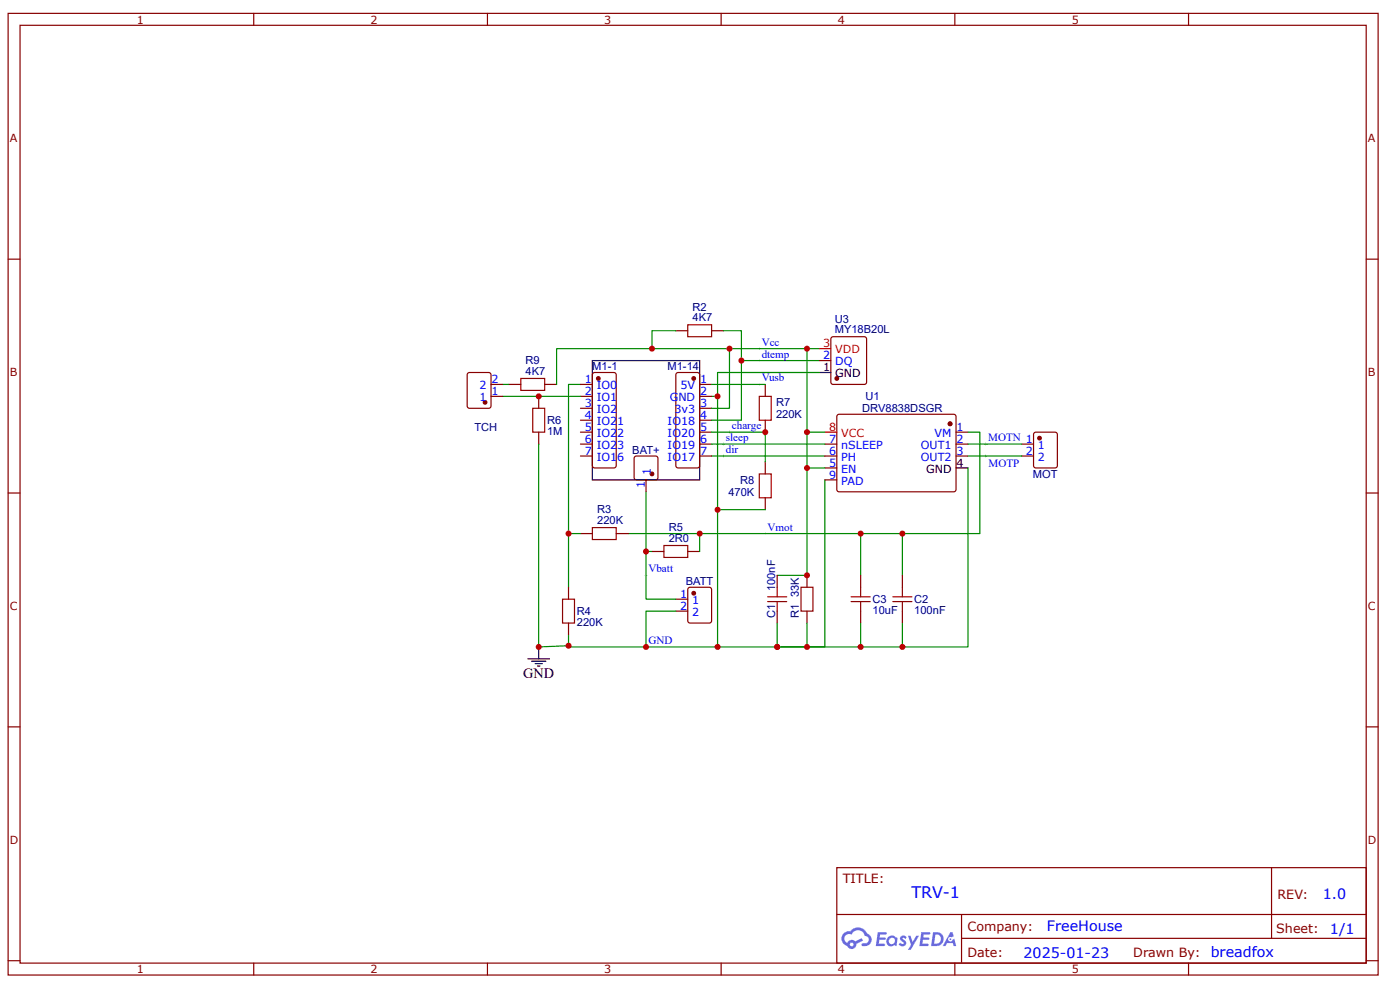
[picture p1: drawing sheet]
<svg xmlns="http://www.w3.org/2000/svg" width="297mm" height="210mm" viewBox="0 0 297 210" stroke-linecap="round" stroke-linejoin="round" font-family="sans-serif">
<g fill="none" stroke="#800" stroke-width=".25">
<path d="M1.7 2.8h290.7v203.9h-290.7zM4.3 5.4h285.5v198.8h-285.5zM53.8 2.8v2.6M103.4 2.8v2.6M153 2.8v2.6M202.6 2.8v2.6M252.1 2.8v2.6M1.7 54.9h2.6M289.8 54.9h2.6M1.7 104.5h2.6M289.8 104.5h2.6M1.7 154.1h2.6"/>
<path d="M289.8 154.1h2.6M177.5 184h112.3v20.2h-112.3zM177.6 193.9h112.1M204 198.9h85.7M204 193.9v10.1M269.8 184v14.9M1.7 203.7h2.6M53.8 204.2v2.5M103.4 204.2v2.5M153 204.2v2.5M202.6 204.2v2.5M252.1 204.2v2.5"/>
<path d="M289.8 203.7h2.6"/>
</g>
<g fill="#58f">
<path d="M191.1 198.5l.5-.2 .4 .1 .3 .3-.2 .4a.33 .33 0 0 0-.3-.3 .33 .33 0 0 0-.3 .1v.1a.85 .85 0 0 1 .7 .7 .85 .85 0 0 1-.3 .8l-.7 .1-.6-.4 .4-.4 .5 .3 .2-.1v-.2a.88 .88 0 0 1-.6-1.3z"/>
<path d="M192.6 198.4h.6l.4 1.3 .8-1.3h.6l-1.8 3h-.6l.7-1.1z"/>
<path d="M186.2 197.6h1.7l.2 .1-.1 .4h-1.3l-.1 .7h1.1l.2 .2-.2 .3h-1.1l-.2 .8h1.3l.1 .2-.1 .2-1.9 .1z"/>
<path d="M195.5 197.6h1.6l.2 .1v.4h-1.3l-.1 .7h1.1l.2 .2-.3 .3h-1.1l-.1 .8h1.2l.1 .2-.1 .2-1.9 .1z"/>
<path d="M201.6 197.6h.5l.2 .9-.4 .2a.49 .49 0 0 0-.7 .2 .49 .49 0 0 0 .3 .7 .49 .49 0 0 0 .6-.4l.4-.2 .4 1.6h-.6l-.2-.7h-1.2l-.3 .7h-.6z"/>
<path d="M197.9 197.6l-.4 3h1a1.51 1.51 0 0 0 1.7-1.5 1.51 1.51 0 0 0-1.8-1.5zM198.4 198.1a1.02 1.02 0 0 1 1.2 1.2 1.02 1.02 0 0 1-1.4 .8z"/>
<path d="M188.5 198.6a1.11 1.11 0 0 0-.3 1.6 1.11 1.11 0 0 0 1.6 .2l.4 .2 .2-1.7-.4-.2a1.01 1.01 0 0 0-1.5-.1zM188.5 199.5a.66 .66 0 0 1 1.3 0 .66 .66 0 0 1-1.3 0z"/>
<path d="M179 197.9a1.58 1.58 0 0 0 .7 2.6 1.01 1.01 0 0 0 1.2 .7 1.01 1.01 0 0 0 .8-1.1l1.4-.7-.3-.5-1.4 .7a1.02 1.02 0 0 0-1.7 .3 .99 .99 0 0 1-.4-1.4 .99 .99 0 0 1 1.4-.3 1.48 1.48 0 0 1 1.5-1 1.48 1.48 0 0 1 1.3 1.2 .82 .82 0 0 1 .8 1.1 .82 .82 0 0 1-1.2 .5l-.3 .1v.3a1.4 1.4 0 0 0 2-.6 1.4 1.4 0 0 0-.9-1.9 2.19 2.19 0 0 0-3.6-.5l-.8 .1zM180.3 200.2a.4 .4 0 0 1 .8 0 .4 .4 0 0 1-.8 0z"/>
<circle cx="201.6" cy="199.1" r=".19"/>
</g>
<path d="M151 96.7h24M205.4 99.2v38h-68.3M175 101.7v35.5h-3.8M182.6 113.1v8.9M191.4 113.1v8.9M164.9 132.1v5.1M182.6 132.1v5.1M191.4 132.1v5.1" fill="none" stroke="#080" stroke-width=".25"/>
<circle cx="201.6" cy="89.9" r=".38" fill="#800"/>
<g fill="none" stroke="#800" stroke-width=".25">
<path d="M177.7 88l.3-.2 24.6 .1 .2 .4-.1 15.7-.4 .3-24.5-.1-.3-.4v-15.5z"/>
<circle cx="201.6" cy="89.9" r=".38"/>
</g>
<circle cx="201.6" cy="89.9" r=".38" fill="#800"/>
<g fill="none" stroke="#800" stroke-width=".25">
<path d="M175 94.2h2.5M175 96.7h2.5M175 99.2h2.5M202.8 91.6h2.6M202.8 94.2h2.6M202.8 96.7h2.6M219.4 91.8l.4-.2h4l.4 .2 .1 6.9-.2 .4-4.3 .1-.5-.2v-6.9zM175 101.7h2.5"/>
<circle cx="201.6" cy="89.9" r=".38"/>
</g>
<path d="M202.8 99.2h2.6" fill="none" stroke="#000" stroke-width=".25"/>
<path d="M175 91.6h2.5" fill="none" stroke="#f00" stroke-width=".25"/>
<circle cx="220.5" cy="92.9" r=".38" fill="#800"/>
<g fill="none" stroke="#800" stroke-width=".25">
<path d="M216.7 94.2h2.6M216.7 96.7h2.6M146.1 124.7l.3-.2h4.1l.4 .2 .1 6.9-.3 .4-4.3 .1-.4-.2-.1-6.9z"/>
<circle cx="220.5" cy="92.9" r=".38"/>
</g>
<circle cx="147.2" cy="125.8" r=".38" fill="#800"/>
<g fill="none" stroke="#800" stroke-width=".25">
<path d="M134.7 96.8l.3-.1h4.1l.3 .1 .2 .4v4l-.2 .4-.3 .1h-4.1l-.3-.1-.2-.4v-4zM143.4 127h2.5M143.4 129.6h2.5"/>
<circle cx="147.2" cy="125.8" r=".38"/>
</g>
<circle cx="138.3" cy="100.5" r=".38" fill="#800"/>
<g fill="none" stroke="#800" stroke-width=".25">
<path d="M125.8 79.1l.4-.1h4l.3 .1 .2 .3v19.3l-.1 .3-.3 .2h-4.1l-.3-.1-.2-.3v-19.3zM123.1 113.1h2.6M130.7 113.1h2.6M137.1 101.7v2.6M138.3 116.9h2.5M145.9 116.9h2.5M120.6 124.5v2.5M120.6 132.1v2.5"/>
<circle cx="138.3" cy="100.5" r=".38"/>
</g>
<path d="M123.1 81.5h-2.5v43M151 84h1.2v53.2M205.4 91.6h2.5v21.5h-74.6M205.4 96.7h11.3M205.4 94.2h11.3M137.1 104.3v22.7h6.3M143.4 129.6h-6.3v7.6h-16.5v-2.6" fill="none" stroke="#080" stroke-width=".25"/>
<path d="M125.7 76.4h22.7v25.3h-22.7z" fill="none" stroke="#000" stroke-width=".25"/>
<g fill="#000">
<path d="M209.1 96.4v.5zM208.9 96.7h.5z"/>
<path d="M209.1 93.9v.5zM208.9 94.2h.5z"/>
<path d="M162.3 112.9v.5zM162.1 113.1h.5z"/>
<path d="M137.1 121.7v.5zM136.8 122h.5z"/>
<path d="M137.1 136.9v.5zM136.8 137.2h.5z"/>
</g>
<path d="M125.7 111.9h5v2.5h-5zM140.8 115.7h5.1v2.5h-5.1zM119.3 127h2.6v5.1h-2.6z" fill="none" stroke="#a00000" stroke-width=".25"/>
<circle cx="126.9" cy="80.2" r=".38" fill="#800"/>
<g fill="none" stroke="#800" stroke-width=".25">
<path d="M143.5 79.1l.4-.1h4l.3 .1 .2 .3v19.3v.3l-.4 .2h-4.1l-.3-.1-.2-.3v-19.3zM123.1 81.5h2.6M123.1 84h2.6M123.1 86.6h2.6M123.1 89.1h2.6M123.1 91.6h2.6M123.1 94.2h2.6M123.1 96.7h2.6"/>
<circle cx="126.9" cy="80.2" r=".38"/>
</g>
<circle cx="147.2" cy="80.2" r=".38" fill="#800"/>
<g fill="none" stroke="#800" stroke-width=".25">
<path d="M99.3 79.1l.3-.1h4.1l.4 .2 .1 6.9-.3 .4-4.3 .1-.4-.3-.1-6.8zM148.4 81.5h2.6M148.4 84h2.6M148.4 86.6h2.6M148.4 89.1h2.6M148.4 91.6h2.6M148.4 94.2h2.6M148.4 96.7h2.6M171.2 122v2.5M171.2 129.6v2.5"/>
<circle cx="147.2" cy="80.2" r=".38"/>
</g>
<path d="M169.9 124.5h2.6v5.1h-2.6z" fill="none" stroke="#a00000" stroke-width=".25"/>
<path d="M161.1 73.9h10.1v48.1h-6.3M171.2 132.1v5.1h-6.3" fill="none" stroke="#080" stroke-width=".25"/>
<path d="M161.1 73.7v.5zM160.8 73.9h.5z" fill="#000"/>
<circle cx="102.9" cy="85.3" r=".38" fill="#800"/>
<g fill="none" stroke="#800" stroke-width=".25">
<path d="M176.4 71.5l.4-.1h6.5l.5 .2 .1 9.4-.3 .4-6.8 .1-.5-.2v-9.4zM104.2 84h2.5M104.2 81.5h2.5M108 81.5h2.5M114.3 84v2.6M114.3 91.6v2.6M115.6 81.5h2.5M162.3 81.5v2.5M162.3 89.1v2.5M162.3 97.9v2.6M162.3 105.5v2.6M164.9 122v2.5"/>
<path d="M164.9 129.6v2.5M191.4 122v2.5M191.4 129.6v2.5"/>
<circle cx="102.9" cy="85.3" r=".38"/>
</g>
<path d="M110.5 80.2h5.1v2.6h-5.1zM113 86.6h2.6v5h-2.6zM161.1 84h2.5v5.1h-2.5zM161.1 100.5h2.5v5h-2.5zM162.9 127.5h4M162.9 126.5h4M164.9 124.5v2M164.9 127.5v2.1M189.4 127.5h4.1M189.4 126.5h4.1M191.4 124.5v2M191.4 127.5v2.1" fill="none" stroke="#a00000" stroke-width=".25"/>
<g fill="#000">
<path d="M153.5 93.9v.5zM153.2 94.2h.5z"/>
<path d="M153.5 96.4v.5zM153.2 96.7h.5z"/>
</g>
<path d="M112 139.7h4.6M114.3 137.2v2.5M112.8 140.2h3M113.5 140.7h1.5M114 141.2h.5" fill="none" stroke="#000" stroke-width=".25"/>
<path d="M154.8 73.9v12.7h-3.8M106.7 81.5h1.3M106.7 84h16.4M114.3 94.2v43l6.3-.3M151 91.6h11.3v6.3M151 81.5h11.3M151 94.2h24M171.2 99.2h3.8M171.2 91.6h3.8M152.2 108.1h10.1" fill="none" stroke="#080" stroke-width=".25"/>
<circle cx="177.5" cy="80.2" r=".38" fill="#800"/>
<g fill="none" stroke="#800" stroke-width=".25">
<path d="M143.4 70.1h2.5M151 70.1h2.5M173.7 76.4h2.6M182.6 122v2.5M182.6 129.6v2.5"/>
<circle cx="177.5" cy="80.2" r=".38"/>
</g>
<path d="M173.7 79h2.6" fill="none" stroke="#000" stroke-width=".25"/>
<path d="M173.7 73.9h2.6" fill="none" stroke="#f00" stroke-width=".25"/>
<path d="M143.4 70.1h-5.1v3.8M153.5 70.1h3.8v6.3M161.1 73.9h-43v7.6M171.2 73.9h2.5M173.7 76.4h-16.4v12.7h-6.3M173.7 79h-21.5v5M120.6 113.1h2.5M137.1 116.9h1.2M148.4 113.1v3.8" fill="none" stroke="#080" stroke-width=".25"/>
<path d="M145.9 68.9h5.1v2.5h-5.1zM180.6 127.5h4M180.6 126.5h4M182.6 124.5v2M182.6 127.5v2.1" fill="none" stroke="#a00000" stroke-width=".25"/>
<g fill="#000">
<path d="M161.1 76.2v.5zM160.8 76.4h.5z"/>
<path d="M154.8 91.4v.5zM154.5 91.6h.5z"/>
<path d="M161.1 81.3v.5zM160.8 81.5h.5z"/>
</g>
<g fill="#c00">
<circle cx="191.4" cy="137.2" r=".63"/>
<circle cx="182.6" cy="137.2" r=".63"/>
<circle cx="171.2" cy="137.2" r=".63"/>
<circle cx="152.2" cy="137.2" r=".63"/>
<circle cx="164.9" cy="137.2" r=".63"/>
<circle cx="182.6" cy="113.1" r=".63"/>
<circle cx="191.4" cy="113.1" r=".63"/>
<circle cx="137.1" cy="137.2" r=".63"/>
<circle cx="152.2" cy="108.1" r=".63"/>
<circle cx="154.8" cy="73.9" r=".63"/>
<circle cx="162.3" cy="91.6" r=".63"/>
<circle cx="152.2" cy="84" r=".63"/>
<circle cx="137.1" cy="116.9" r=".63"/>
<circle cx="148.4" cy="113.1" r=".63"/>
<circle cx="120.6" cy="113.1" r=".63"/>
<circle cx="120.6" cy="136.9" r=".63"/>
<circle cx="114.3" cy="137.2" r=".63"/>
<circle cx="114.3" cy="84" r=".63"/>
<circle cx="171.2" cy="91.6" r=".63"/>
<circle cx="171.2" cy="99.2" r=".63"/>
<circle cx="171.2" cy="122" r=".63"/>
<circle cx="171.2" cy="73.9" r=".63"/>
<circle cx="157.3" cy="76.4" r=".63"/>
<circle cx="138.3" cy="73.9" r=".63"/>
</g>
<text font-size="3.4" fill="#00f" x="193.4" y="190.4">TRV-1</text>
<text font-size="3" x="111" y="143.7">GND</text>
<g font-size="3" fill="#00f">
<text x="280.6" y="190.6">1.0</text>
<text x="222.1" y="197.5">FreeHouse</text>
<text x="282.2" y="198">1/1</text>
<text x="217.1" y="203">2025-01-23</text>
<text x="256.9" y="203">breadfox</text>
</g>
<g font-size="2.7" fill="#800">
<text x="178.8" y="187.2">TITLE:</text>
<text x="271" y="190.6">REV:</text>
<text x="205.3" y="197.4">Company:</text>
<text x="270.8" y="197.9">Sheet:</text>
<text x="205.3" y="202.9">Date:</text>
<text x="240.4" y="203">Drawn By:</text>
</g>
<g font-size="2.4" fill="#800">
<text x="29" y="5">1</text>
<text x="78.6" y="5">2</text>
<text x="128.2" y="5">3</text>
<text x="177.8" y="5">4</text>
<text x="227.4" y="5">5</text>
<text x="2.1" y="30.2">A</text>
<text x="290.2" y="30.2">A</text>
<text x="2.1" y="79.7">B</text>
<text x="290.2" y="79.7">B</text>
<text x="2.1" y="129.3">C</text>
<text x="290.2" y="129.3">C</text>
<text x="2.1" y="178.9">D</text>
<text x="290.2" y="178.9">D</text>
<text x="29" y="206.3">1</text>
<text x="78.6" y="206.3">2</text>
<text x="128.2" y="206.3">3</text>
<text x="177.8" y="206.3">4</text>
<text x="227.4" y="206.3">5</text>
</g>
<g font-size="2.4" fill="#000080">
<text x="146.9" y="65.9">R2</text>
<text x="146.9" y="68.1">4K7</text>
<text x="177.1" y="70.6">MY18B20L</text>
<text x="177.1" y="68.4">U3</text>
<text x="111.5" y="77.2">R9</text>
<text x="111.5" y="79.5">4K7</text>
<text x="125.7" y="78.5">M1-1</text>
<text x="141.6" y="78.5">M1-14</text>
<text x="116.1" y="89.9">R6</text>
<text x="164.6" y="86.1">R7</text>
<text x="164.6" y="88.7">220K</text>
<text x="182.9" y="87.4">DRV8838DSGR</text>
<text x="183.6" y="84.9">U1</text>
<text x="100.7" y="91.3">TCH</text>
<text x="116.1" y="92.2">1M</text>
<text x="134.1" y="96.2">BAT+</text>
<text x="219.1" y="101.3">MOT</text>
<text x="154.5" y="105.1">470K</text>
<text x="157" y="102.6">R8</text>
<text x="126.7" y="111.1">220K</text>
<text x="126.7" y="108.8">R3</text>
<text x="141.9" y="112.6">R5</text>
<text x="141.9" y="114.9">2R0</text>
<text x="145.5" y="124.1">BATT</text>
<text x="164.4" y="125.3" transform="rotate(-90 164.4 125.3)">100nF</text>
<text x="122.4" y="130.4">R4</text>
<text x="164.4" y="131.1" transform="rotate(-90 164.4 131.1)">C1</text>
<text x="169.5" y="131.1" transform="rotate(-90 169.5 131.1)">R1</text>
<text x="169.5" y="126.6" transform="rotate(-90 169.5 126.6)">33K</text>
<text x="185.1" y="130.1">10uF</text>
<text x="185.1" y="127.9">C3</text>
<text x="194" y="130.1">100nF</text>
<text x="194" y="127.9">C2</text>
<text x="122.4" y="132.7">220K</text>
</g>
<g font-size="2.4" fill="#00f">
<text x="161.6" y="73.3">Vcc</text>
<text x="161.6" y="75.8">dtemp</text>
<text x="174.6" y="76.2">2</text>
<text x="177.2" y="77.5">DQ</text>
<text x="101.7" y="82.5">2</text>
<text x="104.3" y="83.8">1</text>
<text x="104.3" y="81.3">2</text>
<text x="124" y="81.3">1</text>
<text x="124" y="83.8">2</text>
<text x="126.6" y="82.5">IO0</text>
<text x="144.4" y="82.5">5V</text>
<text x="148.6" y="81.3">1</text>
<text x="148.6" y="83.8">2</text>
<text x="161.6" y="80.9">Vusb</text>
<text x="101.7" y="85">1</text>
<text x="124" y="86.3">3</text>
<text x="124" y="88.8">4</text>
<text x="126.6" y="85">IO1</text>
<text x="126.6" y="87.6">IO2</text>
<text x="142.1" y="85">G</text>
<text x="143.1" y="87.6">3v3</text>
<text x="143.9" y="85">ND</text>
<text x="148.6" y="86.3">3</text>
<text x="148.6" y="88.8">4</text>
<text x="124" y="91.4">5</text>
<text x="124" y="93.9">6</text>
<text x="126.6" y="90.1">IO2</text>
<text x="126.6" y="92.6">IO2</text>
<text x="126.6" y="95.2">IO2</text>
<text x="131" y="90.1">1</text>
<text x="131" y="92.6">2</text>
<text x="131" y="95.2">3</text>
<text x="141.6" y="90.1">IO18</text>
<text x="141.6" y="92.6">IO20</text>
<text x="141.6" y="95.2">IO19</text>
<text x="148.6" y="91.4">5</text>
<text x="148.6" y="93.9">6</text>
<text x="154" y="93.5">sleep</text>
<text x="155.3" y="91">charge</text>
<text x="175.9" y="93.9">7</text>
<text x="178.5" y="95.2">nSLEEP</text>
<text x="195.3" y="95.2">OUT1</text>
<text x="198.3" y="92.6">VM</text>
<text x="202.9" y="91.4">1</text>
<text x="202.9" y="93.9">2</text>
<text x="209.6" y="93.5">MOTN 1</text>
<text x="220.2" y="95.2">1</text>
<text x="124" y="96.4">7</text>
<text x="126.6" y="97.7">IO1</text>
<text x="131" y="97.7">6</text>
<text x="138.1" y="100.8" transform="rotate(-90 138.1 100.8)">1</text>
<text x="141.6" y="97.7">IO17</text>
<text x="148.6" y="96.4">7</text>
<text x="154" y="96">dir</text>
<text x="175.9" y="99">5</text>
<text x="175.9" y="96.4">6</text>
<text x="175.9" y="101.5">9</text>
<text x="178.5" y="100.2">EN</text>
<text x="178.5" y="97.7">PH</text>
<text x="195.3" y="97.7">OUT2</text>
<text x="202.9" y="96.4">3</text>
<text x="209.7" y="99">MOTP</text>
<text x="217.6" y="96.4">2</text>
<text x="220.2" y="97.7">2</text>
<text x="136.8" y="103.4" transform="rotate(-90 136.8 103.4)">1</text>
<text x="178.5" y="102.8">PAD</text>
<text x="162.9" y="112.5">Vmot</text>
<text x="137.6" y="121.3">Vbatt</text>
<text x="144.3" y="126.8">1</text>
<text x="144.3" y="129.3">2</text>
<text x="146.8" y="128">1</text>
<text x="146.8" y="130.6">2</text>
<text x="137.6" y="136.5">GND</text>
</g>
<g font-size="2.4" fill="#f00">
<text x="174.6" y="73.7">3</text>
<text x="177.2" y="74.9">VDD</text>
<text x="175.9" y="91.4">8</text>
<text x="178.5" y="92.6">VCC</text>
</g>
<g font-size="2.4">
<text x="174.6" y="78.7">1</text>
<text x="177.2" y="80">GND</text>
<text x="196.5" y="100.2">GND</text>
<text x="202.9" y="99">4</text>
</g>
</svg>
